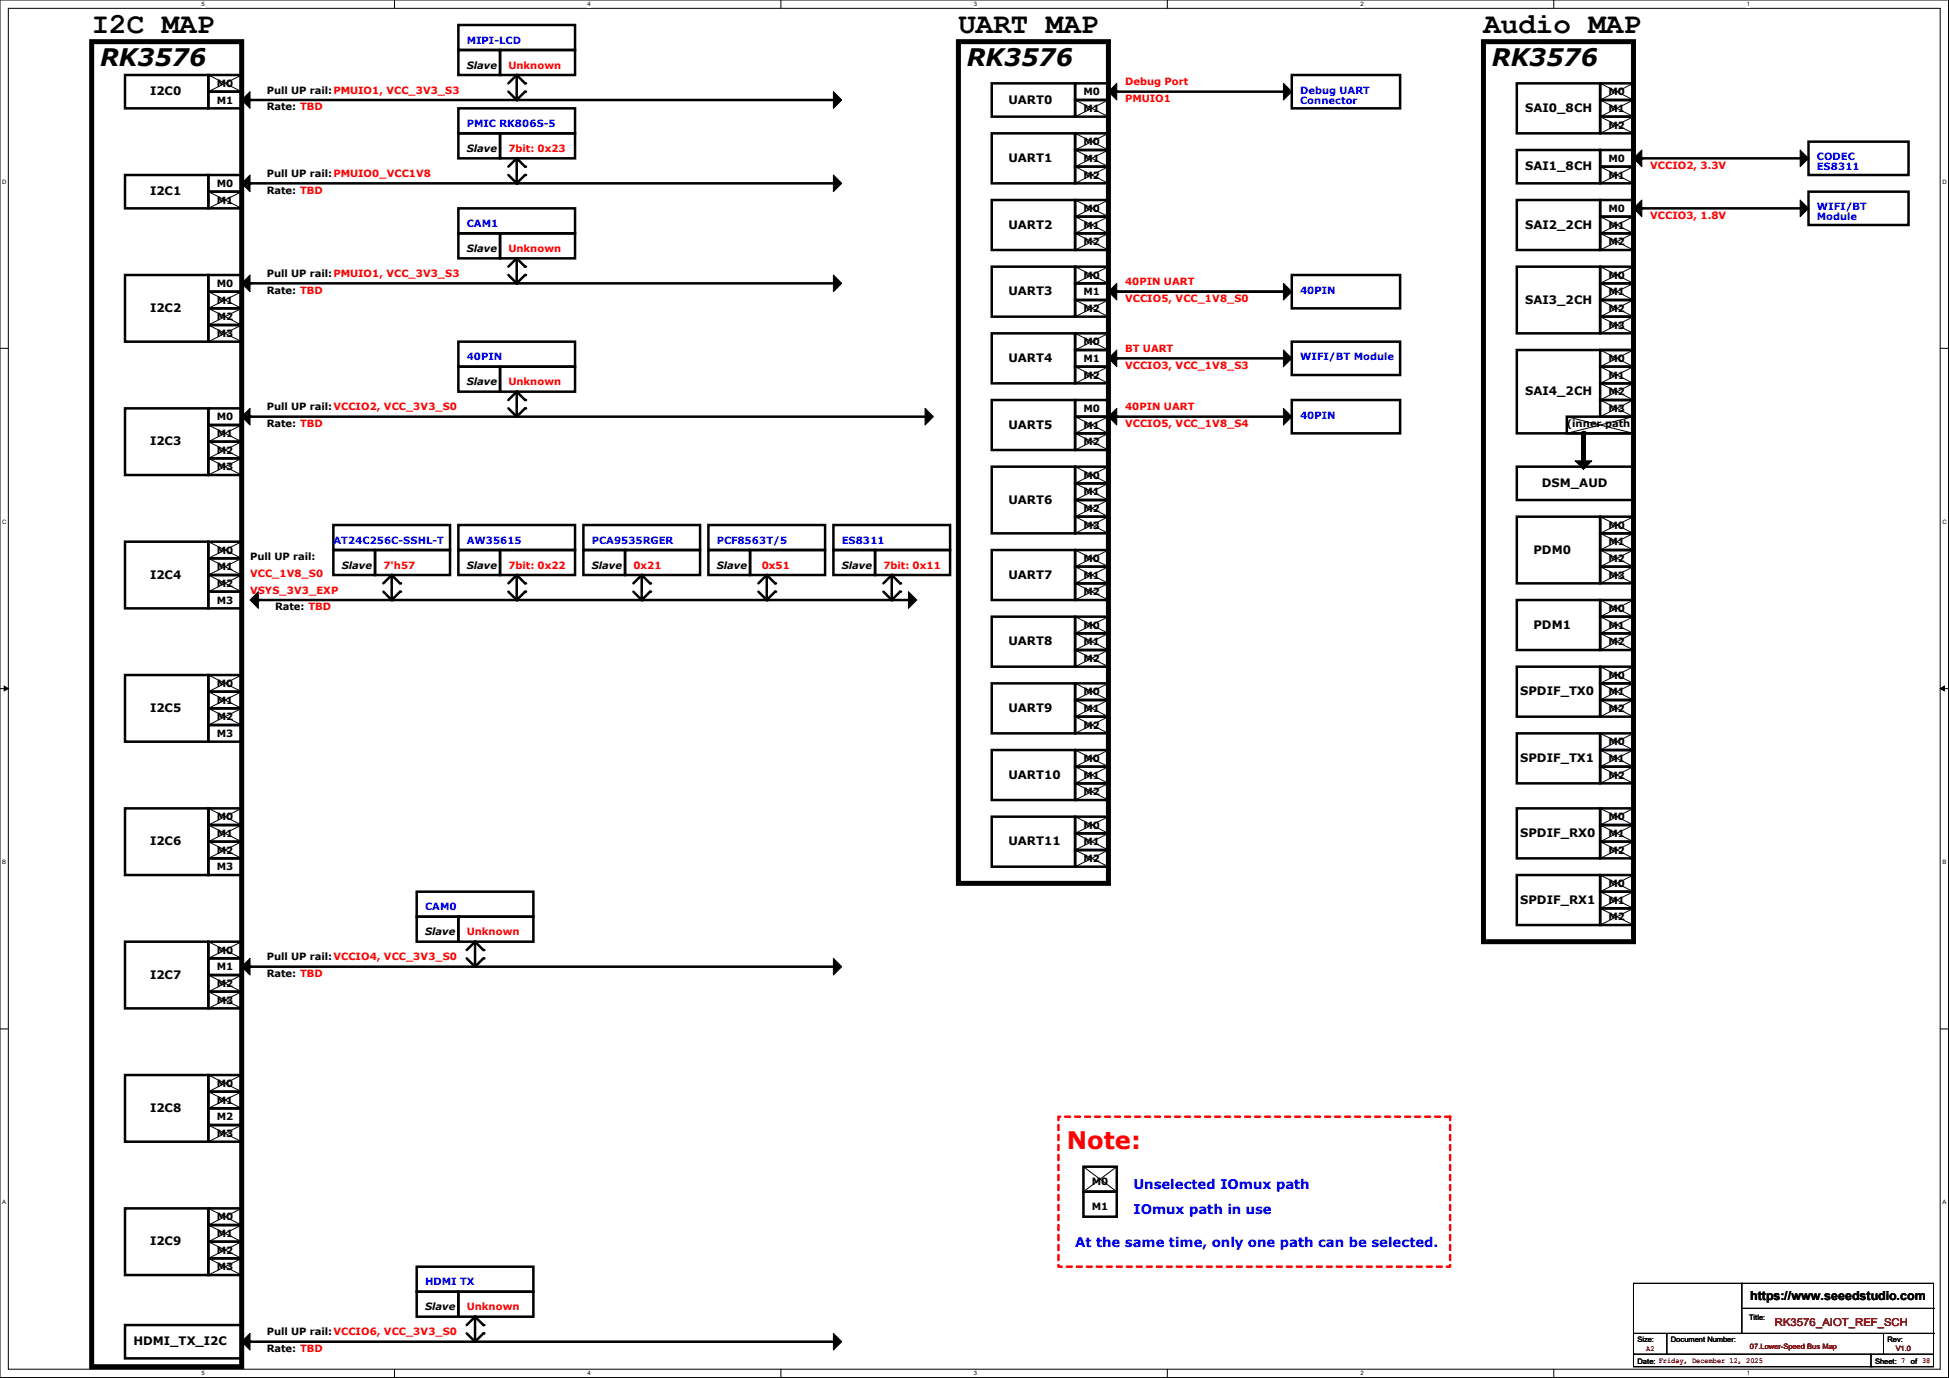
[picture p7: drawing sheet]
<svg xmlns="http://www.w3.org/2000/svg" width="297mm" height="210mm" viewBox="0 0 297 210" stroke-linecap="round" stroke-linejoin="round" font-family="sans-serif">
<path d="M0 0h296.9v209.9h-296.9zM1.3 1.3h294.4v207.4h-294.4z" fill="none" stroke="#000" stroke-width=".15"/>
<g fill="#fff">
<path d="M30.7 .1h.5v1h-.5z"/>
<path d="M30.7 208.8h.5v1h-.5z"/>
</g>
<path d="M60.1 0v1.3M60.1 208.7v1.2" fill="none" stroke="#000" stroke-width=".15"/>
<g fill="#fff">
<path d="M89.5 .1h.5v1h-.5z"/>
<path d="M89.5 208.8h.5v1h-.5z"/>
</g>
<path d="M119 0v1.3M119 208.7v1.2" fill="none" stroke="#000" stroke-width=".15"/>
<g fill="#fff">
<path d="M148.4 .1h.5v1h-.5z"/>
<path d="M148.4 208.8h.5v1h-.5z"/>
</g>
<path d="M177.9 0v1.3M177.9 208.7v1.2" fill="none" stroke="#000" stroke-width=".15"/>
<g fill="#fff">
<path d="M207.3 .1h.5v1h-.5z"/>
<path d="M207.3 208.8h.5v1h-.5z"/>
</g>
<path d="M236.8 0v1.3M236.8 208.7v1.2" fill="none" stroke="#000" stroke-width=".15"/>
<g fill="#fff">
<path d="M266.2 .1h.5v1h-.5z"/>
<path d="M266.2 208.8h.5v1h-.5z"/>
<path d="M.3 27.2h.7v1h-.7z"/>
<path d="M296 27.2h.6v1h-.6z"/>
<path d="M.3 79h.7v1h-.7z"/>
<path d="M296 79h.6v1h-.6z"/>
</g>
<path d="M0 53.1h1.3M295.7 53.1h1.2" fill="none" stroke="#000" stroke-width=".15"/>
<g fill="#fff">
<path d="M.3 130.9h.6v1h-.6z"/>
<path d="M296 130.9h.6v1h-.6z"/>
</g>
<path d="M0 104.9h1.3M295.7 104.9h1.2" fill="none" stroke="#000" stroke-width=".15"/>
<path d="M.6 104.6l.7 .3-.7 .4zM295.7 104.9l.6-.3v.7z" fill="#000" stroke="#000" stroke-width=".15"/>
<g fill="#fff">
<path d="M.3 182.7h.6v1h-.6z"/>
<path d="M296 182.7h.5v1h-.5z"/>
</g>
<g fill="none" stroke="#000" stroke-width=".15">
<path d="M31.7 11.4h.1M31.7 11.4l5.1 2.6M36.8 11.4h.1M36.8 11.4l-5.1 2.6M163.8 15.2h.1M163.8 15.2l5.1 2.6M168.9 15.2h.1M168.9 15.2l-5.1 2.6M243.8 15.2h.1M243.8 17.8h.1M243.8 12.7h.1M243.8 15.2l5.1 2.6"/>
<path d="M243.8 17.8l5.1 2.5M243.8 12.7l5.1 2.5M248.9 15.2h.1M248.9 17.8h.1M248.9 12.7h.1M248.9 15.2l-5.1 2.6M248.9 17.8l-5.1 2.5M248.9 12.7l-5.1 2.5M31.7 29.2h.1M31.7 29.2l5.1 2.5M36.8 29.2h.1M36.8 29.2l-5.1 2.5"/>
<path d="M163.8 20.3h.1M163.8 22.9h.1M163.8 25.4h.1M163.8 30.5h.1M163.8 33h.1M163.8 35.6h.1M163.8 20.3l5.1 2.6M163.8 22.9l5.1 2.5M163.8 25.4l5.1 2.5M163.8 30.5l5.1 2.5M163.8 33l5.1 2.6M163.8 35.6l5.1 2.5"/>
<path d="M168.9 20.3h.1M168.9 22.9h.1M168.9 25.4h.1M168.9 30.5h.1M168.9 33h.1M168.9 35.6h.1M168.9 20.3l-5.1 2.6M168.9 22.9l-5.1 2.5M168.9 25.4l-5.1 2.5M168.9 30.5l-5.1 2.5M168.9 33l-5.1 2.6M168.9 35.6l-5.1 2.5"/>
<path d="M243.8 25.4h.1M243.8 33h.1M243.8 35.6h.1M243.8 25.4l5.1 2.5M243.8 33l5.1 2.6M243.8 35.6l5.1 2.5M248.9 25.4h.1M248.9 33h.1M248.9 35.6h.1M248.9 25.4l-5.1 2.5M248.9 33l-5.1 2.6M248.9 35.6l-5.1 2.5"/>
<path d="M31.7 44.4h.1M31.7 47h.1M31.7 49.5h.1M31.7 44.4l5.1 2.6M31.7 47l5.1 2.5M31.7 49.5l5.1 2.6M36.8 44.4h.1M36.8 47h.1M36.8 49.5h.1M36.8 44.4l-5.1 2.6M36.8 47l-5.1 2.5M36.8 49.5l-5.1 2.6"/>
<path d="M163.8 40.6h.1M163.8 45.7h.1M163.8 55.9h.1M163.8 50.8h.1M163.8 40.6l5.1 2.6M163.8 45.7l5.1 2.6M163.8 55.9l5.1 2.5M163.8 50.8l5.1 2.5M168.9 40.6h.1M168.9 45.7h.1M168.9 55.9h.1M168.9 50.8h.1"/>
<path d="M168.9 40.6l-5.1 2.6M168.9 45.7l-5.1 2.6M168.9 55.9l-5.1 2.5M168.9 50.8l-5.1 2.5M243.8 40.6h.1M243.8 43.2h.1M243.8 45.7h.1M243.8 48.3h.1M243.8 53.3h.1M243.8 55.9h.1M243.8 58.4h.1M243.8 40.6l5.1 2.6"/>
<path d="M243.8 43.2l5.1 2.5M243.8 45.7l5.1 2.6M243.8 48.3l5.1 2.5M243.8 53.3l5.1 2.6M243.8 55.9l5.1 2.5M243.8 58.4l5.1 2.6M248.9 40.6h.1M248.9 43.2h.1M248.9 45.7h.1M248.9 48.3h.1M248.9 53.3h.1M248.9 55.9h.1"/>
<path d="M248.9 58.4h.1M248.9 40.6l-5.1 2.6M248.9 43.2l-5.1 2.5M248.9 45.7l-5.1 2.6M248.9 48.3l-5.1 2.5M248.9 53.3l-5.1 2.6M248.9 55.9l-5.1 2.5M248.9 58.4l-5.1 2.6M31.7 64.8h.1M31.7 67.3h.1M31.7 69.8h.1M31.7 64.8l5.1 2.5"/>
<path d="M31.7 67.3l5.1 2.5M31.7 69.8l5.1 2.6M36.8 64.8h.1M36.8 67.3h.1M36.8 69.8h.1M36.8 64.8l-5.1 2.5M36.8 67.3l-5.1 2.5M36.8 69.8l-5.1 2.6M163.8 73.7h.1M163.8 76.2h.1M163.8 78.7h.1M163.8 71.1h.1"/>
<path d="M163.8 66h.1M163.8 63.5h.1M163.8 73.7l5.1 2.5M163.8 76.2l5.1 2.5M163.8 78.7l5.1 2.6M163.8 71.1l5.1 2.6M163.8 66l5.1 2.6M163.8 63.5l5.1 2.5M168.9 73.7h.1M168.9 76.2h.1M168.9 78.7h.1M168.9 71.1h.1"/>
<path d="M168.9 66h.1M168.9 63.5h.1M168.9 73.7l-5.1 2.5M168.9 76.2l-5.1 2.5M168.9 78.7l-5.1 2.6M168.9 71.1l-5.1 2.6M168.9 66l-5.1 2.6M168.9 63.5l-5.1 2.5M238.8 63.5h.1M238.8 63.5l10.1 2.5M243.8 61h.1M243.8 78.7h.1"/>
<path d="M243.8 61l5.1 2.5M243.8 78.7l5.1 2.6M248.9 61h.1M248.9 78.7h.1M248.9 63.5h.1M248.9 61l-5.1 2.5M248.9 78.7l-5.1 2.6M248.9 63.5l-10.1 2.5M31.7 82.5h.1M31.7 85.1h.1M31.7 87.6h.1M31.7 82.5l5.1 2.6"/>
<path d="M31.7 85.1l5.1 2.5M31.7 87.6l5.1 2.6M36.8 82.5h.1M36.8 85.1h.1M36.8 87.6h.1M36.8 82.5l-5.1 2.6M36.8 85.1l-5.1 2.5M36.8 87.6l-5.1 2.6M163.8 83.8h.1M163.8 86.4h.1M163.8 88.9h.1M163.8 94h.1"/>
<path d="M163.8 96.5h.1M163.8 99.1h.1M163.8 83.8l5.1 2.6M163.8 86.4l5.1 2.5M163.8 88.9l5.1 2.5M163.8 94l5.1 2.5M163.8 96.5l5.1 2.6M163.8 99.1l5.1 2.5M168.9 83.8h.1M168.9 86.4h.1M168.9 88.9h.1M168.9 94h.1"/>
<path d="M168.9 96.5h.1M168.9 99.1h.1M168.9 83.8l-5.1 2.6M168.9 86.4l-5.1 2.5M168.9 88.9l-5.1 2.5M168.9 94l-5.1 2.5M168.9 96.5l-5.1 2.6M168.9 99.1l-5.1 2.5M243.8 94h.1M243.8 96.5h.1M243.8 81.3h.1M243.8 83.8h.1"/>
<path d="M243.8 86.4h.1M243.8 91.4h.1M243.8 94l5.1 2.5M243.8 96.5l5.1 2.6M243.8 81.3l5.1 2.5M243.8 83.8l5.1 2.6M243.8 86.4l5.1 2.5M243.8 91.4l5.1 2.6M248.9 94h.1M248.9 96.5h.1M248.9 81.3h.1M248.9 83.8h.1"/>
<path d="M248.9 86.4h.1M248.9 91.4h.1M248.9 94l-5.1 2.5M248.9 96.5l-5.1 2.6M248.9 81.3l-5.1 2.5M248.9 83.8l-5.1 2.6M248.9 86.4l-5.1 2.5M248.9 91.4l-5.1 2.6M31.7 102.9h.1M31.7 105.4h.1M31.7 107.9h.1M31.7 102.9l5.1 2.5"/>
<path d="M31.7 105.4l5.1 2.5M31.7 107.9l5.1 2.6M36.8 102.9h.1M36.8 105.4h.1M36.8 107.9h.1M36.8 102.9l-5.1 2.5M36.8 105.4l-5.1 2.5M36.8 107.9l-5.1 2.6M163.8 104.1h.1M163.8 106.7h.1M163.8 109.2h.1M163.8 114.3h.1"/>
<path d="M163.8 116.8h.1M163.8 119.4h.1M163.8 104.1l5.1 2.6M163.8 106.7l5.1 2.5M163.8 109.2l5.1 2.6M163.8 114.3l5.1 2.5M163.8 116.8l5.1 2.6M163.8 119.4l5.1 2.5M168.9 104.1h.1M168.9 106.7h.1M168.9 109.2h.1M168.9 114.3h.1"/>
<path d="M168.9 116.8h.1M168.9 119.4h.1M168.9 104.1l-5.1 2.6M168.9 106.7l-5.1 2.5M168.9 109.2l-5.1 2.6M168.9 114.3l-5.1 2.5M168.9 116.8l-5.1 2.6M168.9 119.4l-5.1 2.5M243.8 104.1h.1M243.8 106.7h.1M243.8 114.3h.1M243.8 116.8h.1"/>
<path d="M243.8 111.8h.1M243.8 101.6h.1M243.8 104.1l5.1 2.6M243.8 106.7l5.1 2.5M243.8 114.3l5.1 2.5M243.8 116.8l5.1 2.6M243.8 111.8l5.1 2.5M243.8 101.6l5.1 2.5M248.9 104.1h.1M248.9 106.7h.1M248.9 114.3h.1M248.9 116.8h.1"/>
<path d="M248.9 111.8h.1M248.9 101.6h.1M248.9 104.1l-5.1 2.6M248.9 106.7l-5.1 2.5M248.9 114.3l-5.1 2.5M248.9 116.8l-5.1 2.6M248.9 111.8l-5.1 2.5M248.9 101.6l-5.1 2.5M31.7 123.2h.1M31.7 125.7h.1M31.7 128.3h.1M31.7 123.2v5.1"/>
<path d="M31.7 128.3l5.1 2.5M31.7 125.7l5.1 2.6M31.7 123.2l5.1 2.5M36.8 128.3h.1M36.8 125.7h.1M36.8 123.2h.1M36.8 128.3l-5.1 2.5M36.8 125.7l-5.1 2.6M36.8 123.2l-5.1 2.5M163.8 124.5h.1M163.8 127h.1M163.8 129.5h.1"/>
<path d="M163.8 124.5l5.1 2.5M163.8 127l5.1 2.5M163.8 129.5l5.1 2.6M168.9 124.5h.1M168.9 127h.1M168.9 129.5h.1M168.9 124.5l-5.1 2.5M168.9 127l-5.1 2.5M168.9 129.5l-5.1 2.6M243.8 125.7h.1M243.8 128.3h.1M243.8 135.9h.1"/>
<path d="M243.8 138.4h.1M243.8 133.3h.1M243.8 123.2h.1M243.8 125.7l5.1 2.6M243.8 128.3l5.1 2.5M243.8 135.9l5.1 2.5M243.8 138.4l5.1 2.6M243.8 133.3l5.1 2.6M243.8 123.2l5.1 2.5M248.9 125.7h.1M248.9 128.3h.1M248.9 135.9h.1"/>
<path d="M248.9 138.4h.1M248.9 133.3h.1M248.9 123.2h.1M248.9 125.7l-5.1 2.6M248.9 128.3l-5.1 2.5M248.9 135.9l-5.1 2.5M248.9 138.4l-5.1 2.6M248.9 133.3l-5.1 2.6M248.9 123.2l-5.1 2.5M0 156.8h1.3M31.7 143.5h.1M31.7 148.6h.1"/>
<path d="M31.7 151.1h.1M31.7 143.5l5.1 2.5M31.7 148.6l5.1 2.5M31.7 151.1l5.1 2.6M36.8 143.5h.1M36.8 148.6h.1M36.8 151.1h.1M36.8 143.5l-5.1 2.5M36.8 148.6l-5.1 2.5M36.8 151.1l-5.1 2.6M295.7 156.8h1.2M31.7 163.8h.1"/>
<path d="M31.7 166.4h.1M31.7 171.4h.1M31.7 163.8l5.1 2.6M31.7 166.4l5.1 2.5M31.7 171.4l5.1 2.6M36.8 163.8h.1M36.8 166.4h.1M36.8 171.4h.1M36.8 163.8l-5.1 2.6M36.8 166.4l-5.1 2.5M36.8 171.4l-5.1 2.6M165.1 177.8h.1"/>
<path d="M165.1 177.8l5.1 3.8M170.2 177.8h.1M170.2 177.8l-5.1 3.8M31.7 184.1h.1M31.7 186.7h.1M31.7 189.2h.1M31.7 191.8h.1M31.7 184.1l5.1 2.6M31.7 186.7l5.1 2.5M31.7 189.2l5.1 2.6M31.7 191.8l5.1 2.5M36.8 184.1h.1"/>
<path d="M36.8 186.7h.1M36.8 189.2h.1M36.8 191.8h.1M36.8 184.1l-5.1 2.6M36.8 186.7l-5.1 2.5M36.8 189.2l-5.1 2.6M36.8 191.8l-5.1 2.5M248.9 195.6h45.7v12.7h-45.7zM265.4 195.6h.1M265.4 195.6v7.6M265.4 199.4h29.2M294.6 199.4h.1"/>
<path d="M248.9 206.4h.1M248.9 206.4h45.7M248.9 203.2h45.7M254 206.4h.1M254 203.2v3.2M285.1 208.3h.1M285.1 206.4v1.9M287 206.4h.1M287 203.2v3.2M294.6 203.2h.1"/>
</g>
<path d="M161.3 170.2h59.7v22.8h-59.7z" fill="none" stroke="#f00" stroke-width=".38" stroke-dasharray=".8 .8"/>
<path d="M14 6.3h22.8v202h-22.8zM146 6.3h22.9v128.3h-22.9zM226.1 6.3h22.8v137.2h-22.8zM241.3 66v5.1" fill="none" stroke="#000" stroke-width=".76"/>
<g fill="#000" stroke="#000" stroke-width=".15">
<path d="M36.8 15.2l1.3-1.2v2.5z" fill-rule="evenodd"/>
<path d="M127 14l1.3 1.2-1.3 1.3z" fill-rule="evenodd"/>
<path d="M168.9 14l1.3-1.3v2.5z" fill-rule="evenodd"/>
<path d="M195.6 12.7l1.2 1.3-1.2 1.2z" fill-rule="evenodd"/>
<path d="M36.8 27.9l1.3-1.2v2.5z" fill-rule="evenodd"/>
<path d="M127 26.7l1.3 1.2-1.3 1.3z" fill-rule="evenodd"/>
<path d="M248.9 24.1l1.3-1.2v2.5z" fill-rule="evenodd"/>
<path d="M248.9 31.7l1.3-1.2v2.5z" fill-rule="evenodd"/>
<path d="M274.3 22.9l1.3 1.2-1.3 1.3z" fill-rule="evenodd"/>
<path d="M274.3 30.5l1.3 1.2-1.3 1.3z" fill-rule="evenodd"/>
<path d="M36.8 43.2l1.3-1.3v2.5z" fill-rule="evenodd"/>
<path d="M127 41.9l1.3 1.3-1.3 1.2z" fill-rule="evenodd"/>
<path d="M168.9 54.6l1.3-1.3v2.6z" fill-rule="evenodd"/>
<path d="M168.9 44.4l1.3-1.2v2.5z" fill-rule="evenodd"/>
<path d="M195.6 53.3l1.2 1.3-1.2 1.3z" fill-rule="evenodd"/>
<path d="M195.6 43.2l1.2 1.2-1.2 1.3z" fill-rule="evenodd"/>
<path d="M36.8 63.5l1.3-1.3v2.6z" fill-rule="evenodd"/>
<path d="M141 62.2l1.2 1.3-1.2 1.3z" fill-rule="evenodd"/>
<path d="M168.9 63.5l1.3-1.3v2.6z" fill-rule="evenodd"/>
<path d="M195.6 62.2l1.2 1.3-1.2 1.3z" fill-rule="evenodd"/>
<path d="M240 70.2h2.6l-1.3 1.3v-1.3v1.3z" fill-rule="evenodd"/>
<path d="M38.1 91.4l1.3-1.2v2.5z" fill-rule="evenodd"/>
<path d="M138.4 90.2l1.3 1.2-1.3 1.3z" fill-rule="evenodd"/>
<path d="M36.8 147.3l1.3-1.3v2.6z" fill-rule="evenodd"/>
<path d="M127 146l1.3 1.3-1.3 1.3z" fill-rule="evenodd"/>
<path d="M36.8 204.5l1.3-1.3v2.5z" fill-rule="evenodd"/>
<path d="M127 203.2l1.3 1.3-1.3 1.2z" fill-rule="evenodd"/>
</g>
<g fill="none" stroke="#000" stroke-width=".38">
<path d="M19 11.4h12.7v5.1h-12.7zM31.7 11.4h5.1v2.6h-5.1zM31.7 14h5.1v2.5h-5.1zM38.1 15.2h88.9M69.8 16.5h17.8v3.8h-17.8zM69.8 7.6h6.4v3.8h-6.4zM69.8 3.8h17.8v3.8h-17.8zM76.2 7.6h11.4v3.8h-11.4zM77.5 14l1.2 1.2M78.7 11.4v3.8M78.7 11.4l-1.2 1.3M78.7 11.4l1.3 1.3"/>
<path d="M80 14l-1.3 1.2M151.1 12.7h12.7v5.1h-12.7zM163.8 12.7h5.1v2.5h-5.1zM163.8 15.2h5.1v2.6h-5.1zM170.2 14h25.4M196.8 11.4h16.6v5.1h-16.6zM231.1 12.7h12.7v7.6h-12.7zM243.8 12.7h5.1v2.5h-5.1zM243.8 15.2h5.1v2.6h-5.1zM243.8 17.8h5.1v2.5h-5.1zM19 26.7h12.7v5h-12.7zM31.7 26.7h5.1v2.5h-5.1z"/>
<path d="M31.7 29.2h5.1v2.5h-5.1zM38.1 27.9h88.9M69.8 31.7h17.8v3.9h-17.8zM69.8 35.6h6.4v3.8h-6.4zM69.8 20.3h6.4v3.8h-6.4zM76.2 35.6h11.4v3.8h-11.4zM76.2 20.3h11.4v3.8h-11.4zM77.5 26.7l1.2 1.2M78.7 24.1v3.8M78.7 39.4v3.8M78.7 39.4l-1.2 1.2M78.7 39.4l1.3 1.2"/>
<path d="M78.7 24.1l-1.2 1.3M78.7 24.1l1.3 1.3M80 26.7l-1.3 1.2M151.1 20.3h12.7v7.6h-12.7zM151.1 30.5h12.7v7.6h-12.7zM163.8 20.3h5.1v2.6h-5.1zM163.8 25.4h5.1v2.5h-5.1zM163.8 22.9h5.1v2.5h-5.1zM163.8 35.6h5.1v2.5h-5.1zM163.8 30.5h5.1v2.5h-5.1zM163.8 33h5.1v2.6h-5.1zM231.1 22.9h12.7v5h-12.7z"/>
<path d="M231.1 30.5h12.7v7.6h-12.7zM243.8 25.4h5.1v2.5h-5.1zM243.8 22.9h5.1v2.5h-5.1zM243.8 35.6h5.1v2.5h-5.1zM243.8 33h5.1v2.6h-5.1zM243.8 30.5h5.1v2.5h-5.1zM250.2 24.1h25.4M250.2 31.7h25.4M275.6 21.6h15.2v5.1h-15.2zM275.6 29.2h15.2v5.1h-15.2zM19 41.9h12.7v10.2h-12.7zM31.7 41.9h5.1v2.5h-5.1z"/>
<path d="M31.7 44.4h5.1v2.6h-5.1zM31.7 47h5.1v2.5h-5.1zM31.7 49.5h5.1v2.6h-5.1zM38.1 43.2h88.9M69.8 52.1h17.8v3.8h-17.8zM69.8 55.9h6.4v3.8h-6.4zM76.2 55.9h11.4v3.8h-11.4zM77.5 41.9l1.2 1.3M78.7 59.7v3.8M78.7 59.7l-1.2 1.3M78.7 59.7l1.3 1.3M80 41.9l-1.3 1.3"/>
<path d="M151.1 40.6h12.7v7.7h-12.7zM151.1 50.8h12.7v7.6h-12.7zM163.8 40.6h5.1v2.6h-5.1zM163.8 43.2h5.1v2.5h-5.1zM163.8 45.7h5.1v2.6h-5.1zM163.8 53.3h5.1v2.6h-5.1zM163.8 55.9h5.1v2.5h-5.1zM163.8 50.8h5.1v2.5h-5.1zM170.2 54.6h25.4M170.2 44.4h25.4M196.8 52.1h16.6v5h-16.6zM196.8 41.9h16.6v5.1h-16.6z"/>
<path d="M231.1 40.6h12.7v10.2h-12.7zM231.1 53.3h17.8v12.7h-17.8zM243.8 40.6h5.1v2.6h-5.1zM243.8 48.3h5.1v2.5h-5.1zM243.8 45.7h5.1v2.6h-5.1zM243.8 43.2h5.1v2.5h-5.1zM243.8 53.3h5.1v2.6h-5.1zM243.8 55.9h5.1v2.5h-5.1zM243.8 58.4h5.1v2.6h-5.1zM19 62.2h12.7v10.2h-12.7zM31.7 62.2h5.1v2.6h-5.1zM31.7 64.8h5.1v2.5h-5.1z"/>
<path d="M31.7 67.3h5.1v2.5h-5.1zM31.7 69.8h5.1v2.6h-5.1zM38.1 63.5h102.9M77.5 62.2l1.2 1.3M80 62.2l-1.3 1.3M151.1 71.1h12.7v10.2h-12.7zM151.1 61h12.7v7.6h-12.7zM163.8 71.1h5.1v2.6h-5.1zM163.8 73.7h5.1v2.5h-5.1zM163.8 76.2h5.1v2.5h-5.1zM163.8 78.7h5.1v2.6h-5.1zM163.8 63.5h5.1v2.5h-5.1z"/>
<path d="M163.8 66h5.1v2.6h-5.1zM163.8 61h5.1v2.5h-5.1zM170.2 63.5h25.4M196.8 61h16.6v5h-16.6zM231.1 78.7h12.7v10.2h-12.7zM231.1 71.1h17.8v5.1h-17.8zM238.8 63.5h10.1v2.5h-10.1zM243.8 61h5.1v2.5h-5.1zM243.8 78.7h5.1v2.6h-5.1zM19 82.5h12.7v10.2h-12.7zM31.7 82.5h5.1v2.6h-5.1zM31.7 85.1h5.1v2.5h-5.1z"/>
<path d="M31.7 87.6h5.1v2.6h-5.1zM31.7 90.2h5.1v2.5h-5.1zM39.4 91.4h99M50.8 80h17.8v3.8h-17.8zM50.8 83.8h6.3v3.8h-6.3zM57.1 83.8h11.5v3.8h-11.5zM58.4 90.2l1.3 1.2M59.7 87.6l-1.3 1.3M59.7 87.6l1.3 1.3M59.7 87.6v3.8M61 90.2l-1.3 1.2M69.8 83.8h6.4v3.8h-6.4z"/>
<path d="M69.8 80h17.8v3.8h-17.8zM76.2 83.8h11.4v3.8h-11.4zM77.5 90.2l1.2 1.2M78.7 87.6l-1.2 1.3M78.7 87.6l1.3 1.3M78.7 87.6v3.8M80 90.2l-1.3 1.2M88.9 80h17.8v3.8h-17.8zM88.9 83.8h6.3v3.8h-6.3zM95.2 83.8h11.5v3.8h-11.5zM96.5 90.2l1.3 1.2M97.8 87.6l-1.3 1.3"/>
<path d="M97.8 87.6l1.3 1.3M97.8 87.6v3.8M99.1 90.2l-1.3 1.2M107.9 80h17.8v3.8h-17.8zM107.9 83.8h6.4v3.8h-6.4zM114.3 83.8h11.4v3.8h-11.4zM115.6 90.2l1.2 1.2M116.8 87.6l-1.2 1.3M116.8 87.6l1.3 1.3M116.8 87.6v3.8M118.1 90.2l-1.3 1.2M127 83.8h6.3v3.8h-6.3z"/>
<path d="M127 80h17.8v3.8h-17.8zM133.3 83.8h11.5v3.8h-11.5zM134.6 90.2l1.3 1.2M135.9 87.6l-1.3 1.3M135.9 87.6l1.3 1.3M135.9 87.6v3.8M137.2 90.2l-1.3 1.2M151.1 83.8h12.7v7.6h-12.7zM151.1 94h12.7v7.6h-12.7zM163.8 83.8h5.1v2.6h-5.1zM163.8 86.4h5.1v2.5h-5.1zM163.8 88.9h5.1v2.5h-5.1z"/>
<path d="M163.8 94h5.1v2.5h-5.1zM163.8 96.5h5.1v2.6h-5.1zM163.8 99.1h5.1v2.5h-5.1zM231.1 91.4h12.7v7.7h-12.7zM243.8 96.5h5.1v2.6h-5.1zM243.8 94h5.1v2.5h-5.1zM243.8 86.4h5.1v2.5h-5.1zM243.8 91.4h5.1v2.6h-5.1zM243.8 81.3h5.1v2.5h-5.1zM243.8 83.8h5.1v2.6h-5.1zM19 102.9h12.7v10.1h-12.7zM31.7 107.9h5.1v2.6h-5.1z"/>
<path d="M31.7 102.9h5.1v2.5h-5.1zM31.7 110.5h5.1v2.5h-5.1zM31.7 105.4h5.1v2.5h-5.1zM151.1 104.1h12.7v7.7h-12.7zM151.1 114.3h12.7v7.6h-12.7zM163.8 104.1h5.1v2.6h-5.1zM163.8 106.7h5.1v2.5h-5.1zM163.8 109.2h5.1v2.6h-5.1zM163.8 114.3h5.1v2.5h-5.1zM163.8 116.8h5.1v2.6h-5.1zM163.8 119.4h5.1v2.5h-5.1zM231.1 101.6h12.7v7.6h-12.7z"/>
<path d="M231.1 111.8h12.7v7.6h-12.7zM243.8 106.7h5.1v2.5h-5.1zM243.8 104.1h5.1v2.6h-5.1zM243.8 101.6h5.1v2.5h-5.1zM243.8 114.3h5.1v2.5h-5.1zM243.8 111.8h5.1v2.5h-5.1zM243.8 116.8h5.1v2.6h-5.1zM19 123.2h12.7v10.1h-12.7zM31.7 130.8h5.1v2.5h-5.1zM31.7 128.3h5.1v2.5h-5.1zM31.7 125.7h5.1v2.6h-5.1zM31.7 123.2h5.1v2.5h-5.1z"/>
<path d="M31.7 123.2v5.1M63.5 135.9h17.8v3.8h-17.8zM63.5 139.7h6.3v3.8h-6.3zM69.8 139.7h11.5v3.8h-11.5zM151.1 124.5h12.7v7.6h-12.7zM163.8 124.5h5.1v2.5h-5.1zM163.8 127h5.1v2.5h-5.1zM163.8 129.5h5.1v2.6h-5.1zM231.1 133.3h12.7v7.7h-12.7zM231.1 123.2h12.7v7.6h-12.7zM243.8 135.9h5.1v2.5h-5.1zM243.8 125.7h5.1v2.6h-5.1z"/>
<path d="M243.8 133.3h5.1v2.6h-5.1zM243.8 123.2h5.1v2.5h-5.1zM243.8 128.3h5.1v2.5h-5.1zM243.8 138.4h5.1v2.6h-5.1zM19 143.5h12.7v10.2h-12.7zM31.7 146h5.1v2.6h-5.1zM31.7 143.5h5.1v2.5h-5.1zM31.7 151.1h5.1v2.6h-5.1zM31.7 148.6h5.1v2.5h-5.1zM38.1 147.3h88.9M71.1 146l1.3 1.3M72.4 143.5l-1.3 1.3"/>
<path d="M72.4 143.5l1.3 1.3M72.4 143.5v3.8M73.7 146l-1.3 1.3M19 163.8h12.7v10.2h-12.7zM31.7 166.4h5.1v2.5h-5.1zM31.7 163.8h5.1v2.6h-5.1zM31.7 171.4h5.1v2.6h-5.1zM31.7 168.9h5.1v2.5h-5.1zM165.1 177.8h5.1v3.8h-5.1zM19 184.1h12.7v10.2h-12.7zM31.7 184.1h5.1v2.6h-5.1zM31.7 191.8h5.1v2.5h-5.1z"/>
<path d="M31.7 186.7h5.1v2.5h-5.1zM31.7 189.2h5.1v2.6h-5.1zM63.5 196.8h6.3v3.9h-6.3zM63.5 193h17.8v3.8h-17.8zM69.8 196.8h11.5v3.9h-11.5zM165.1 181.6h5.1v3.8h-5.1zM19 201.9h17.8v5.1h-17.8zM38.1 204.5h88.9M71.1 203.2l1.3 1.3M72.4 200.7v3.8M72.4 200.7l-1.3 1.2M72.4 200.7l1.3 1.2"/>
<path d="M73.7 203.2l-1.3 1.3"/>
</g>
<g fill="#000">
<circle cx="38.1" cy="15.2" r=".19"/>
<circle cx="78.7" cy="11.4" r=".19"/>
<circle cx="78.7" cy="15.2" r=".19"/>
<circle cx="80" cy="12.7" r=".19"/>
<circle cx="80" cy="14" r=".19"/>
<circle cx="170.2" cy="14" r=".19"/>
<circle cx="38.1" cy="27.9" r=".19"/>
<circle cx="78.7" cy="24.1" r=".19"/>
<circle cx="78.7" cy="27.9" r=".19"/>
<circle cx="78.7" cy="39.4" r=".19"/>
<circle cx="80" cy="26.7" r=".19"/>
<circle cx="80" cy="25.4" r=".19"/>
<circle cx="250.2" cy="24.1" r=".19"/>
<circle cx="250.2" cy="31.7" r=".19"/>
<circle cx="38.1" cy="43.2" r=".19"/>
<circle cx="78.7" cy="43.2" r=".19"/>
<circle cx="78.7" cy="59.7" r=".19"/>
<circle cx="80" cy="40.6" r=".19"/>
<circle cx="80" cy="41.9" r=".19"/>
<circle cx="170.2" cy="54.6" r=".19"/>
<circle cx="170.2" cy="44.4" r=".19"/>
<circle cx="38.1" cy="63.5" r=".19"/>
<circle cx="78.7" cy="63.5" r=".19"/>
<circle cx="80" cy="61" r=".19"/>
<circle cx="80" cy="62.2" r=".19"/>
<circle cx="170.2" cy="63.5" r=".19"/>
<circle cx="241.3" cy="66" r=".38"/>
<circle cx="39.4" cy="91.4" r=".19"/>
<circle cx="59.7" cy="91.4" r=".19"/>
<circle cx="59.7" cy="87.6" r=".19"/>
<circle cx="61" cy="90.2" r=".19"/>
<circle cx="61" cy="88.9" r=".19"/>
<circle cx="78.7" cy="87.6" r=".19"/>
<circle cx="78.7" cy="91.4" r=".19"/>
<circle cx="80" cy="88.9" r=".19"/>
<circle cx="80" cy="90.2" r=".19"/>
<circle cx="97.8" cy="91.4" r=".19"/>
<circle cx="97.8" cy="87.6" r=".19"/>
<circle cx="99.1" cy="90.2" r=".19"/>
<circle cx="99.1" cy="88.9" r=".19"/>
<circle cx="116.8" cy="91.4" r=".19"/>
<circle cx="116.8" cy="87.6" r=".19"/>
<circle cx="118.1" cy="88.9" r=".19"/>
<circle cx="118.1" cy="90.2" r=".19"/>
<circle cx="135.9" cy="87.6" r=".19"/>
<circle cx="135.9" cy="91.4" r=".19"/>
<circle cx="137.2" cy="90.2" r=".19"/>
<circle cx="137.2" cy="88.9" r=".19"/>
<circle cx="31.7" cy="128.3" r=".19"/>
<circle cx="31.7" cy="125.7" r=".19"/>
<circle cx="38.1" cy="147.3" r=".19"/>
<circle cx="72.4" cy="143.5" r=".19"/>
<circle cx="72.4" cy="147.3" r=".19"/>
<circle cx="73.7" cy="144.8" r=".19"/>
<circle cx="73.7" cy="146" r=".19"/>
<circle cx="38.1" cy="204.5" r=".19"/>
<circle cx="72.4" cy="204.5" r=".19"/>
<circle cx="72.4" cy="200.7" r=".19"/>
<circle cx="73.7" cy="201.9" r=".19"/>
<circle cx="73.7" cy="203.2" r=".19"/>
</g>
<g font-size="4.4">
<text x="14" y="5">I2C MAP</text>
<text x="146" y="5">UART MAP</text>
<text x="226.1" y="5">Audio MAP</text>
</g>
<g font-size="3.7">
<text x="15.2" y="10.1">RK3576</text>
<text x="147.3" y="10.1">RK3576</text>
<text x="227.3" y="10.1">RK3576</text>
</g>
<text font-size="3.7" fill="#f00" x="162.6" y="175.2">Note:</text>
<g font-size="2" fill="#00f">
<text x="172.7" y="185">IOmux path in use</text>
<text x="172.7" y="181.1">Unselected IOmux path</text>
<text x="163.8" y="190">At the same time, only one path can be selected.</text>
</g>
<text font-size="1.9" x="266.7" y="198.1">https://www.seeedstudio.com</text>
<g font-size="1.8">
<text x="22.9" y="14.5">I2C0</text>
<text x="153.7" y="15.8">UART0</text>
<text x="232.4" y="17.1">SAI0_8CH</text>
<text x="22.9" y="29.8">I2C1</text>
<text x="153.7" y="24.7">UART1</text>
<text x="232.4" y="26">SAI1_8CH</text>
<text x="153.7" y="34.8">UART2</text>
<text x="232.4" y="34.8">SAI2_2CH</text>
<text x="22.9" y="47.5">I2C2</text>
<text x="153.7" y="45">UART3</text>
<text x="232.4" y="46.3">SAI3_2CH</text>
<text x="153.7" y="55.2">UART4</text>
<text x="153.7" y="65.3">UART5</text>
<text x="232.4" y="60.2">SAI4_2CH</text>
<text x="22.9" y="67.9">I2C3</text>
<text x="153.7" y="76.7">UART6</text>
<text x="234.9" y="74.2">DSM_AUD</text>
<text x="22.9" y="88.2">I2C4</text>
<text x="153.7" y="88.2">UART7</text>
<text x="233.7" y="84.4">PDM0</text>
<text x="233.7" y="95.8">PDM1</text>
<text x="153.7" y="98.3">UART8</text>
<text x="231.6" y="106">SPDIF_TX0</text>
<text x="22.9" y="108.5">I2C5</text>
<text x="153.7" y="108.5">UART9</text>
<text x="153.7" y="118.7">UART10</text>
<text x="231.6" y="116.1">SPDIF_TX1</text>
<text x="22.9" y="128.8">I2C6</text>
<text x="153.7" y="128.8">UART11</text>
<text x="231.6" y="127.6">SPDIF_RX0</text>
<text x="231.6" y="137.7">SPDIF_RX1</text>
<text x="22.9" y="149.1">I2C7</text>
<text x="22.9" y="169.5">I2C8</text>
<text x="22.9" y="189.8">I2C9</text>
<text x="20.3" y="205">HDMI_TX_I2C</text>
</g>
<text font-size="1.7" fill="#800000" x="270.5" y="202.1">RK3576_AIOT_REF_SCH</text>
<g font-size="1.5" fill="#00f">
<text x="71.1" y="6.6">MIPI-LCD</text>
<text x="198.1" y="14.3">Debug UART</text>
<text x="198.1" y="15.8">Connector</text>
<text x="71.1" y="19.3">PMIC RK806S-5</text>
<text x="276.9" y="24.4">CODEC</text>
<text x="276.9" y="26">ES8311</text>
<text x="71.1" y="34.6">CAM1</text>
<text x="276.9" y="32">WIFI/BT</text>
<text x="276.9" y="33.6">Module</text>
<text x="198.1" y="44.7">40PIN</text>
<text x="71.1" y="54.9">40PIN</text>
<text x="198.1" y="54.9">WIFI/BT Module</text>
<text x="198.1" y="63.8">40PIN</text>
<text x="50.8" y="82.8">AT24C256C-SSHL-T</text>
<text x="71.1" y="82.8">AW35615</text>
<text x="90.2" y="82.8">PCA9535RGER</text>
<text x="109.2" y="82.8">PCF8563T/5</text>
<text x="128.3" y="82.8">ES8311</text>
<text x="64.8" y="138.7">CAM0</text>
<text x="64.8" y="195.9">HDMI TX</text>
</g>
<g font-size="1.5">
<text x="71.1" y="10.5">Slave</text>
<text x="33" y="13.3">M0</text>
<text x="33" y="15.8">M1</text>
<text x="40.6" y="14.3">Pull UP rail:PMUIO1, VCC_3V3_S3</text>
<text x="40.6" y="16.8">Rate: TBD</text>
<text x="165.1" y="14.5">M0</text>
<text x="165.1" y="17.1">M1</text>
<text x="245.1" y="14.5">M0</text>
<text x="245.1" y="17.1">M1</text>
<text x="71.1" y="23.2">Slave</text>
<text x="165.1" y="22.1">M0</text>
<text x="245.1" y="19.6">M2</text>
<text x="33" y="28.5">M0</text>
<text x="40.6" y="29.5">Rate: TBD</text>
<text x="40.6" y="27">Pull UP rail:PMUIO0_VCC1V8</text>
<text x="165.1" y="27.2">M2</text>
<text x="165.1" y="24.7">M1</text>
<text x="245.1" y="24.7">M0</text>
<text x="245.1" y="27.2">M1</text>
<text x="33" y="31">M1</text>
<text x="165.1" y="34.8">M1</text>
<text x="165.1" y="32.3">M0</text>
<text x="245.1" y="34.8">M1</text>
<text x="245.1" y="32.3">M0</text>
<text x="71.1" y="38.4">Slave</text>
<text x="165.1" y="37.4">M2</text>
<text x="245.1" y="37.4">M2</text>
<text x="33" y="43.7">M0</text>
<text x="33" y="46.3">M1</text>
<text x="40.6" y="42.2">Pull UP rail:PMUIO1, VCC_3V3_S3</text>
<text x="40.6" y="44.7">Rate: TBD</text>
<text x="165.1" y="42.5">M0</text>
<text x="165.1" y="47.5">M2</text>
<text x="165.1" y="45">M1</text>
<text x="245.1" y="42.5">M0</text>
<text x="245.1" y="47.5">M2</text>
<text x="245.1" y="45">M1</text>
<text x="33" y="48.8">M2</text>
<text x="33" y="51.4">M3</text>
<text x="165.1" y="52.6">M0</text>
<text x="245.1" y="50.1">M3</text>
<text x="71.1" y="58.7">Slave</text>
<text x="165.1" y="57.7">M2</text>
<text x="165.1" y="55.2">M1</text>
<text x="245.1" y="57.7">M1</text>
<text x="245.1" y="55.2">M0</text>
<text x="33" y="64.1">M0</text>
<text x="40.6" y="62.5">Pull UP rail:VCCIO2, VCC_3V3_S0</text>
<text x="40.6" y="65.1">Rate: TBD</text>
<text x="165.1" y="62.8">M0</text>
<text x="165.1" y="65.3">M1</text>
<text x="238.8" y="65.1">(inner path)</text>
<text x="245.1" y="60.2">M2</text>
<text x="245.1" y="62.8">M3</text>
<text x="33" y="66.6">M1</text>
<text x="33" y="69.1">M2</text>
<text x="33" y="71.7">M3</text>
<text x="165.1" y="67.9">M2</text>
<text x="165.1" y="75.5">M1</text>
<text x="165.1" y="72.9">M0</text>
<text x="165.1" y="78">M2</text>
<text x="165.1" y="80.6">M3</text>
<text x="245.1" y="83.1">M1</text>
<text x="245.1" y="80.6">M0</text>
<text x="33" y="86.9">M1</text>
<text x="33" y="84.4">M0</text>
<text x="33" y="89.5">M2</text>
<text x="38.1" y="85.4">Pull UP rail:</text>
<text x="52.1" y="86.7">Slave</text>
<text x="71.1" y="86.7">Slave</text>
<text x="90.2" y="86.7">Slave</text>
<text x="109.2" y="86.7">Slave</text>
<text x="128.3" y="86.7">Slave</text>
<text x="165.1" y="85.6">M0</text>
<text x="165.1" y="88.2">M1</text>
<text x="245.1" y="85.6">M2</text>
<text x="245.1" y="88.2">M3</text>
<text x="33" y="92">M3</text>
<text x="41.9" y="93">Rate: TBD</text>
<text x="165.1" y="90.7">M2</text>
<text x="165.1" y="95.8">M0</text>
<text x="245.1" y="93.3">M0</text>
<text x="245.1" y="95.8">M1</text>
<text x="165.1" y="100.9">M2</text>
<text x="165.1" y="98.3">M1</text>
<text x="245.1" y="98.3">M2</text>
<text x="33" y="107.2">M1</text>
<text x="33" y="104.7">M0</text>
<text x="165.1" y="106">M0</text>
<text x="245.1" y="106">M1</text>
<text x="245.1" y="103.4">M0</text>
<text x="33" y="109.8">M2</text>
<text x="33" y="112.3">M3</text>
<text x="165.1" y="111">M2</text>
<text x="165.1" y="108.5">M1</text>
<text x="245.1" y="108.5">M2</text>
<text x="245.1" y="113.6">M0</text>
<text x="165.1" y="116.1">M0</text>
<text x="165.1" y="118.7">M1</text>
<text x="245.1" y="118.7">M2</text>
<text x="245.1" y="116.1">M1</text>
<text x="33" y="125">M0</text>
<text x="165.1" y="121.2">M2</text>
<text x="245.1" y="125">M0</text>
<text x="33" y="127.6">M1</text>
<text x="33" y="130.1">M2</text>
<text x="165.1" y="126.3">M0</text>
<text x="165.1" y="131.4">M2</text>
<text x="165.1" y="128.8">M1</text>
<text x="245.1" y="130.1">M2</text>
<text x="245.1" y="127.6">M1</text>
<text x="33" y="132.6">M3</text>
<text x="245.1" y="137.7">M1</text>
<text x="245.1" y="135.2">M0</text>
<text x="64.8" y="142.5">Slave</text>
<text x="245.1" y="140.3">M2</text>
<text x="33" y="147.9">M1</text>
<text x="33" y="145.3">M0</text>
<text x="40.6" y="146.3">Pull UP rail:VCCIO4, VCC_3V3_S0</text>
<text x="40.6" y="148.9">Rate: TBD</text>
<text x="33" y="153">M3</text>
<text x="33" y="150.4">M2</text>
<text x="33" y="165.7">M0</text>
<text x="33" y="173.3">M3</text>
<text x="33" y="168.2">M1</text>
<text x="33" y="170.7">M2</text>
<text x="33" y="186">M0</text>
<text x="166.4" y="180.6">M0</text>
<text x="166.4" y="184.4">M1</text>
<text x="33" y="188.5">M1</text>
<text x="33" y="191.1">M2</text>
<text x="33" y="193.6">M3</text>
<text x="40.6" y="203.5">Pull UP rail:VCCIO6, VCC_3V3_S0</text>
<text x="64.8" y="199.7">Slave</text>
<text x="40.6" y="206">Rate: TBD</text>
</g>
<g font-size="1.5" fill="#f00">
<text x="77.5" y="10.5">Unknown</text>
<text x="171.4" y="15.5">PMUIO1</text>
<text x="171.4" y="13">Debug Port</text>
<text x="77.5" y="23.2">7bit: 0x23</text>
<text x="251.5" y="25.7">VCCIO2, 3.3V</text>
<text x="251.5" y="33.3">VCCIO3, 1.8V</text>
<text x="77.5" y="38.4">Unknown</text>
<text x="171.4" y="46">VCCIO5, VCC_1V8_S0</text>
<text x="171.4" y="43.5">40PIN UART</text>
<text x="171.4" y="53.6">BT UART</text>
<text x="77.5" y="58.7">Unknown</text>
<text x="171.4" y="56.2">VCCIO3, VCC_1V8_S3</text>
<text x="171.4" y="65.1">VCCIO5, VCC_1V8_S4</text>
<text x="171.4" y="62.5">40PIN UART</text>
<text x="38.1" y="87.9">VCC_1V8_S0</text>
<text x="58.4" y="86.7">7'h57</text>
<text x="77.5" y="86.7">7bit: 0x22</text>
<text x="96.5" y="86.7">0x21</text>
<text x="116.1" y="86.7">0x51</text>
<text x="134.6" y="86.7">7bit: 0x11</text>
<text x="38.1" y="90.5">VSYS_3V3_EXP</text>
<text x="71.1" y="142.5">Unknown</text>
<text x="71.1" y="199.7">Unknown</text>
</g>
<g font-size="1.1">
<text x="266.5" y="201.1">Title:</text>
<text x="249.5" y="204.6">Size:</text>
<text x="249.5" y="207.9">Date: Friday, December 12, 2025</text>
<text x="254.6" y="204.6">Document Number:</text>
<text x="285.7" y="207.9">Sheet: 7</text>
<text x="287.6" y="204.6">Rev:</text>
<text x="291.2" y="207.9">of 38</text>
</g>
<g font-size="1.1" fill="#800000">
<text x="250.9" y="205.8">A2</text>
<text x="266.7" y="205.6">07.Lower-Speed Bus Map</text>
<text x="288.9" y="206">V1.0</text>
</g>
<g font-size=".9">
<text x="30.7" y=".9">5</text>
<text x="89.5" y=".9">4</text>
<text x="148.4" y=".9">3</text>
<text x="207.3" y=".9">2</text>
<text x="266.2" y=".9">1</text>
<text x=".3" y="28">D</text>
<text x="296" y="28">D</text>
<text x=".3" y="79.8">C</text>
<text x="296" y="79.8">C</text>
<text x=".3" y="131.7">B</text>
<text x="296" y="131.7">B</text>
<text x=".3" y="183.5">A</text>
<text x="296" y="183.5">A</text>
<text x="30.7" y="209.6">5</text>
<text x="89.5" y="209.6">4</text>
<text x="148.4" y="209.6">3</text>
<text x="207.3" y="209.6">2</text>
<text x="266.2" y="209.6">1</text>
</g>
</svg>
